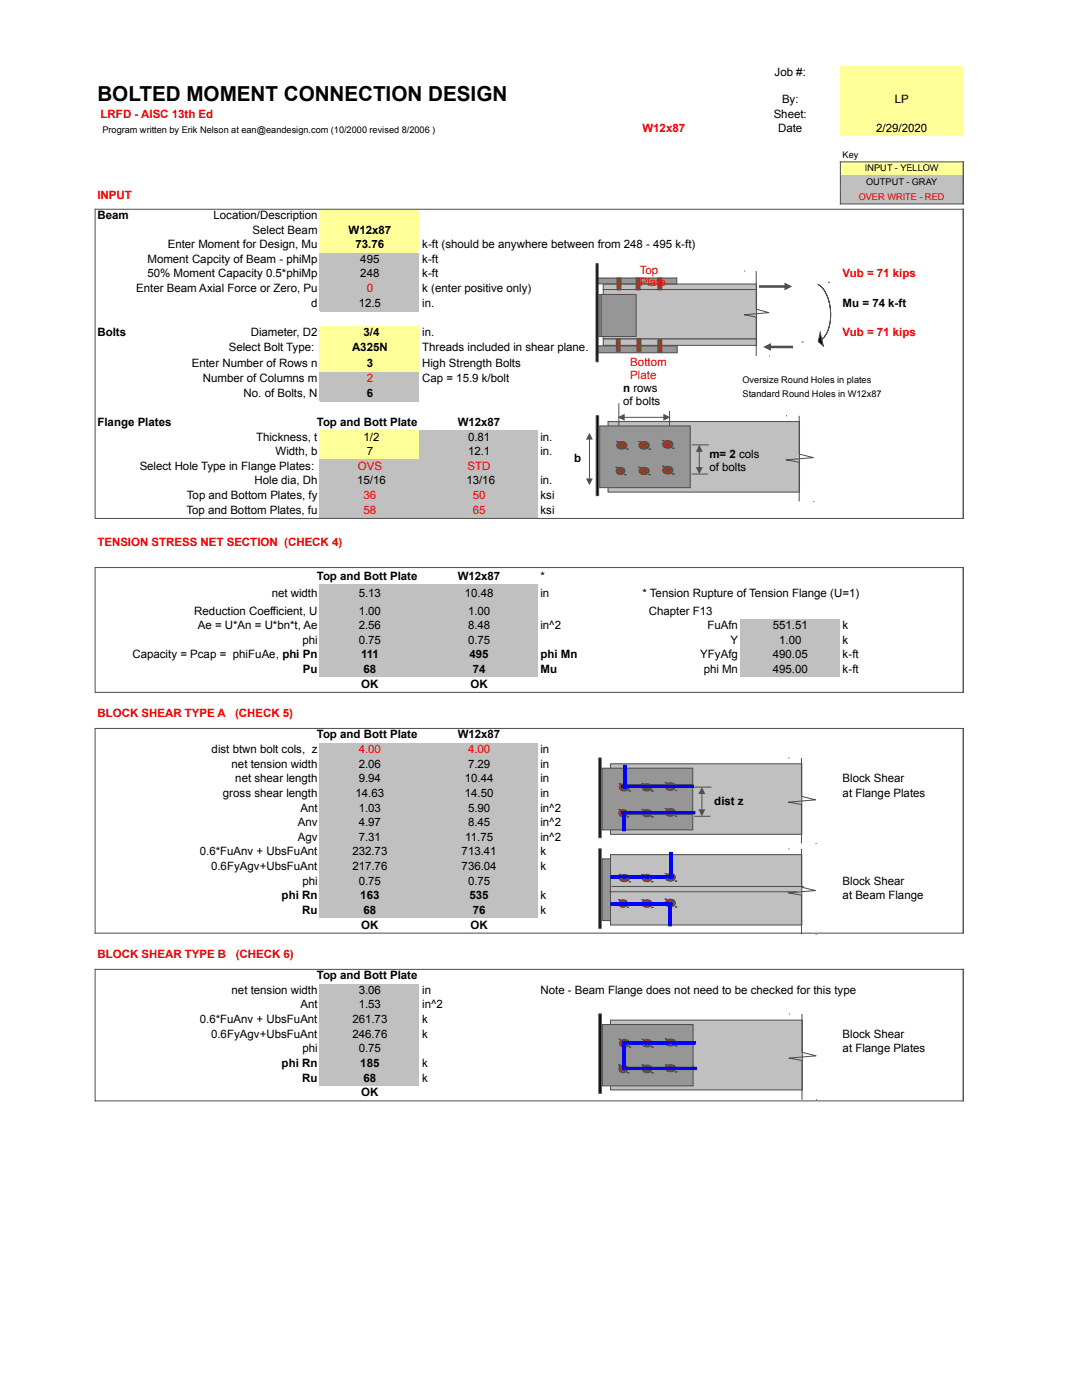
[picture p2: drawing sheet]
<svg xmlns="http://www.w3.org/2000/svg" width="216mm" height="279mm" viewBox="0 0 216 279" stroke-linecap="round" stroke-linejoin="round" font-family="sans-serif">
<path d="M167.6 13.2h24.6v14.1h-24.6z" fill-rule="evenodd" fill="#ff9"/>
<g fill="#fff">
<path d="M19 27.3h173.2v5h-173.2z" fill-rule="evenodd"/>
<path d="M19 32.3h128.7v2.7h-128.7z" fill-rule="evenodd"/>
</g>
<path d="M167.6 32.3h24.6v2.7h-24.6z" fill-rule="evenodd" fill="#ff9"/>
<path d="M19 35h148.6v5.7h-148.6z" fill-rule="evenodd" fill="#fff"/>
<path d="M167.6 35h24.6v5.7h-24.6z" fill-rule="evenodd" fill="#c0c0c0"/>
<g fill="#fff">
<path d="M19 40.7h173.2v1h-173.2z" fill-rule="evenodd"/>
<path d="M19 41.7h44.8v8.8h-44.8z" fill-rule="evenodd"/>
</g>
<path d="M63.8 41.7h19.9v8.8h-19.9z" fill-rule="evenodd" fill="#ff9"/>
<g fill="#fff">
<path d="M83.7 41.7h108.5v8.8h-108.5z" fill-rule="evenodd"/>
<path d="M19 50.5h44.8v5.8h-44.8z" fill-rule="evenodd"/>
</g>
<path d="M63.8 50.5h19.9v5.8h-19.9z" fill-rule="evenodd" fill="#c0c0c0"/>
<g fill="#fff">
<path d="M83.7 50.5h108.5v5.8h-108.5z" fill-rule="evenodd"/>
<path d="M19 56.3h44.8v2.9h-44.8z" fill-rule="evenodd"/>
</g>
<path d="M63.8 56.3h19.9v2.9h-19.9z" fill-rule="evenodd" fill="#c0c0c0"/>
<g fill="#fff">
<path d="M83.7 56.3h83.9v2.9h-83.9z" fill-rule="evenodd"/>
<path d="M19 59.2h44.8v2.9h-44.8z" fill-rule="evenodd"/>
</g>
<path d="M63.8 59.2h19.9v2.9h-19.9z" fill-rule="evenodd" fill="#c0c0c0"/>
<g fill="#fff">
<path d="M83.7 59.2h108.5v2.9h-108.5z" fill-rule="evenodd"/>
<path d="M19 62.1h44.8v3h-44.8z" fill-rule="evenodd"/>
<path d="M83.7 62.1h83.9v3h-83.9z" fill-rule="evenodd"/>
<path d="M19 65h44.8v5.9h-44.8z" fill-rule="evenodd"/>
</g>
<path d="M63.8 65h19.9v5.9h-19.9z" fill-rule="evenodd" fill="#ff9"/>
<g fill="#fff">
<path d="M83.7 65h108.5v5.9h-108.5z" fill-rule="evenodd"/>
<path d="M19 70.9h44.8v3.3h-44.8z" fill-rule="evenodd"/>
</g>
<path d="M63.8 70.9h19.9v3.3h-19.9z" fill-rule="evenodd" fill="#ff9"/>
<g fill="#fff">
<path d="M83.7 70.9h23.7v3.3h-23.7z" fill-rule="evenodd"/>
<path d="M127.7 70.9h64.5v3.3h-64.5z" fill-rule="evenodd"/>
<path d="M19 74.2h44.8v5.9h-44.8z" fill-rule="evenodd"/>
</g>
<path d="M63.8 74.2h19.9v5.9h-19.9z" fill-rule="evenodd" fill="#c0c0c0"/>
<g fill="#fff">
<path d="M83.7 74.2h108.5v5.9h-108.5z" fill-rule="evenodd"/>
<path d="M19 80.1h44.8v2.9h-44.8z" fill-rule="evenodd"/>
<path d="M83.7 80.1h108.5v2.9h-108.5z" fill-rule="evenodd"/>
<path d="M19 83h173.2v2.9h-173.2z" fill-rule="evenodd"/>
<path d="M19 85.9h44.8v3h-44.8z" fill-rule="evenodd"/>
</g>
<path d="M63.8 85.9h19.9v3h-19.9z" fill-rule="evenodd" fill="#ff9"/>
<path d="M83.7 85.9h23.7v3h-23.7z" fill-rule="evenodd" fill="#c0c0c0"/>
<g fill="#fff">
<path d="M107.4 85.9h84.8v3h-84.8z" fill-rule="evenodd"/>
<path d="M19 88.9h44.8v2.9h-44.8z" fill-rule="evenodd"/>
</g>
<path d="M63.8 88.9h19.9v2.9h-19.9z" fill-rule="evenodd" fill="#ff9"/>
<path d="M83.7 88.9h23.7v2.9h-23.7z" fill-rule="evenodd" fill="#c0c0c0"/>
<g fill="#fff">
<path d="M107.4 88.9h20.3v2.9h-20.3z" fill-rule="evenodd"/>
<path d="M147.7 88.9h19.9v2.9h-19.9z" fill-rule="evenodd"/>
<path d="M19 91.7h44.8v5.9h-44.8z" fill-rule="evenodd"/>
</g>
<path d="M63.8 91.7h43.6v5.9h-43.6z" fill-rule="evenodd" fill="#c0c0c0"/>
<g fill="#fff">
<path d="M107.4 91.7h84.8v5.9h-84.8z" fill-rule="evenodd"/>
<path d="M19 97.6h44.8v2.9h-44.8z" fill-rule="evenodd"/>
</g>
<path d="M63.8 97.6h43.6v2.9h-43.6z" fill-rule="evenodd" fill="#c0c0c0"/>
<g fill="#fff">
<path d="M107.4 97.6h20.3v2.9h-20.3z" fill-rule="evenodd"/>
<path d="M147.7 97.6h44.5v2.9h-44.5z" fill-rule="evenodd"/>
<path d="M19 100.5h44.8v3h-44.8z" fill-rule="evenodd"/>
</g>
<path d="M63.8 100.5h43.6v3h-43.6z" fill-rule="evenodd" fill="#c0c0c0"/>
<g fill="#fff">
<path d="M107.4 100.5h84.8v3h-84.8z" fill-rule="evenodd"/>
<path d="M19 103.4h173.2v3h-173.2z" fill-rule="evenodd"/>
</g>
<path d="M167.6 32.3h24.7M167.7 32.2v8.6M192.2 32.2v8.6M18.9 41.8h173.4M19 41.7v61.9M167.6 40.7h24.7M192.2 41.7v61.9M18.9 103.5h173.4" fill="none" stroke="#4c4c4c" stroke-width=".2"/>
<path d="M121.3 84.1h38.2v14.1h-38.2z" fill-rule="evenodd" fill="#c0c0c0"/>
<path d="M121.3 84.1h38.2v14.1h-38.2zM123.5 80.6v4.6M124.5 83.3h8M133.6 82.1v4.6" fill="none" stroke="#4c4c4c" stroke-width=".2"/>
<g fill="#4c4c4c">
<path d="M123.3 83.3l1.3-.7v1.4z"/>
<path d="M132.4 82.6l1.3 .7-1.3 .7z"/>
</g>
<path d="M119.7 85h18v12.3h-18z" fill-rule="evenodd" fill="#969696"/>
<path d="M119.7 85h18v12.3h-18zM138.1 94.6h3.1M138.1 88.8h3.3M139.5 90.1v3.2" fill="none" stroke="#4c4c4c" stroke-width=".2"/>
<g fill="#4c4c4c">
<path d="M139.5 88.8l.7 1.4h-1.3z"/>
<path d="M138.9 93.2h1.3l-.7 1.4z"/>
</g>
<path d="M123.3 88.3a1.1 1.1 0 0 1 1.8 .6 1.08 1.08 0 0 1-1 .7 1.08 1.08 0 0 1-1.1-.7z" fill-rule="evenodd" fill="#930"/>
<path d="M123 88.1h.1M123.3 88.3a1.1 1.1 0 0 1 1.8 .6 1.08 1.08 0 0 1-1 .7 1.08 1.08 0 0 1-1.1-.7zM125.1 89.6h.1" fill="none" stroke="#4c4c4c" stroke-width=".2"/>
<path d="M123.3 88.3l1.5 1.1z" fill="#930"/>
<path d="M123 88.1h.1M123.3 88.3l1.5 1.1M125.1 89.6h.1" fill="none" stroke="#4c4c4c" stroke-width=".2"/>
<path d="M123.3 89.4l1.5-1.1z" fill="#930"/>
<path d="M123 88.1h.1M124.8 88.3l-1.5 1.1M125.1 89.6h.1" fill="none" stroke="#4c4c4c" stroke-width=".2"/>
<path d="M123.2 93.5a.78 .78 0 0 1 1.2 0 .78 .78 0 0 1-.3 1.2 .77 .77 0 0 1-.9-.2 .77 .77 0 0 1 0-1z" fill-rule="evenodd" fill="#930"/>
<path d="M122.9 93.3h.1M123.2 93.5a.78 .78 0 0 1 1.2 0 .78 .78 0 0 1-.3 1.2 .77 .77 0 0 1-.9-.2 .77 .77 0 0 1 0-1zM124.7 94.7h.1" fill="none" stroke="#4c4c4c" stroke-width=".2"/>
<path d="M123.2 93.5l1.2 1z" fill="#930"/>
<path d="M122.9 93.3h.1M123.2 93.5l1.2 1M124.7 94.7h.1" fill="none" stroke="#4c4c4c" stroke-width=".2"/>
<path d="M123.2 94.5l1.2-1z" fill="#930"/>
<path d="M117.6 87.7v7.9M122.9 93.3h.1M124.4 93.5l-1.2 1M124.7 94.7h.1M156.8 83h.1M159.5 83v7.6l2.8 .7-5.5 .5 2.7 .4v7.9M162.3 100.1h.1" fill="none" stroke="#4c4c4c" stroke-width=".2"/>
<g fill="#4c4c4c">
<path d="M117.6 86.4l.7 1.3h-1.4z"/>
<path d="M116.9 95.5h1.4l-.7 1.3z"/>
</g>
<path d="M119 83h.5v15.9h-.5z" fill-rule="evenodd" fill="#000"/>
<path d="M119 83h.5v15.9h-.5z" fill="none" stroke="#4c4c4c" stroke-width=".2"/>
<path d="M127.8 93.5a1.12 1.12 0 0 1 1.7 .5 1.08 1.08 0 0 1-1 .7 1.08 1.08 0 0 1-1-.7z" fill-rule="evenodd" fill="#930"/>
<path d="M127.5 93.3h.1M127.8 93.5a1.12 1.12 0 0 1 1.7 .5 1.08 1.08 0 0 1-1 .7 1.08 1.08 0 0 1-1-.7zM129.5 94.7h.1" fill="none" stroke="#4c4c4c" stroke-width=".2"/>
<path d="M127.8 93.5l1.5 1z" fill="#930"/>
<path d="M127.5 93.3h.1M127.8 93.5l1.5 1M129.5 94.7h.1" fill="none" stroke="#4c4c4c" stroke-width=".2"/>
<path d="M127.8 94.5l1.5-1z" fill="#930"/>
<path d="M127.5 93.3h.1M129.3 93.5l-1.5 1M129.5 94.7h.1" fill="none" stroke="#4c4c4c" stroke-width=".2"/>
<path d="M127.8 88.3a1.09 1.09 0 0 1 1.7 .6 1.08 1.08 0 0 1-1 .7 1.08 1.08 0 0 1-1-.7z" fill-rule="evenodd" fill="#930"/>
<path d="M127.5 88.1h.1M127.8 88.3a1.09 1.09 0 0 1 1.7 .6 1.08 1.08 0 0 1-1 .7 1.08 1.08 0 0 1-1-.7zM129.5 89.6h.1" fill="none" stroke="#4c4c4c" stroke-width=".2"/>
<path d="M127.8 88.3l1.5 1.1z" fill="#930"/>
<path d="M127.5 88.1h.1M127.8 88.3l1.5 1.1M129.5 89.6h.1" fill="none" stroke="#4c4c4c" stroke-width=".2"/>
<path d="M127.8 89.4l1.5-1.1z" fill="#930"/>
<path d="M127.5 88.1h.1M129.3 88.3l-1.5 1.1M129.5 89.6h.1" fill="none" stroke="#4c4c4c" stroke-width=".2"/>
<path d="M132.5 93.3a.99 .99 0 0 1 1.2-.2 .99 .99 0 0 1 .5 1 1.11 1.11 0 0 1-1.1 .5 1.11 1.11 0 0 1-.9-.8z" fill-rule="evenodd" fill="#930"/>
<path d="M132.2 93.1h.1M132.5 93.3a.99 .99 0 0 1 1.2-.2 .99 .99 0 0 1 .5 1 1.11 1.11 0 0 1-1.1 .5 1.11 1.11 0 0 1-.9-.8zM134.3 94.6h.1" fill="none" stroke="#4c4c4c" stroke-width=".2"/>
<path d="M132.5 93.3l1.5 1.1z" fill="#930"/>
<path d="M132.2 93.1h.1M132.5 93.3l1.5 1.1M134.3 94.6h.1" fill="none" stroke="#4c4c4c" stroke-width=".2"/>
<path d="M132.5 94.4l1.5-1.1z" fill="#930"/>
<path d="M132.2 93.1h.1M134 93.3l-1.5 1.1M134.3 94.6h.1" fill="none" stroke="#4c4c4c" stroke-width=".2"/>
<path d="M132.5 88.1a.99 .99 0 0 1 1.2-.1 .99 .99 0 0 1 .5 1 1.11 1.11 0 0 1-1.1 .4 1.11 1.11 0 0 1-.9-.7z" fill-rule="evenodd" fill="#930"/>
<path d="M132.2 87.9h.1M132.5 88.1a.99 .99 0 0 1 1.2-.1 .99 .99 0 0 1 .5 1 1.11 1.11 0 0 1-1.1 .4 1.11 1.11 0 0 1-.9-.7zM134.3 89.5h.1" fill="none" stroke="#4c4c4c" stroke-width=".2"/>
<path d="M132.5 88.1l1.5 1.1z" fill="#930"/>
<path d="M132.2 87.9h.1M132.5 88.1l1.5 1.1M134.3 89.5h.1" fill="none" stroke="#4c4c4c" stroke-width=".2"/>
<path d="M132.5 89.2l1.5-1.1z" fill="#930"/>
<path d="M132.2 87.9h.1M134 88.1l-1.5 1.1M134.3 89.5h.1" fill="none" stroke="#4c4c4c" stroke-width=".2"/>
<path d="M120.4 57.8h30.6v9.9h-30.6z" fill-rule="evenodd" fill="#c0c0c0"/>
<path d="M120.4 57.8h30.6v9.9h-30.6z" fill="none" stroke="#4c4c4c" stroke-width=".2"/>
<path d="M120.4 67.7h30.6v1.2h-30.6z" fill-rule="evenodd" fill="#c0c0c0"/>
<path d="M120.4 67.7h30.6v1.2h-30.6z" fill="none" stroke="#4c4c4c" stroke-width=".2"/>
<path d="M120.4 56.7h30.6v1.1h-30.6z" fill-rule="evenodd" fill="#c0c0c0"/>
<path d="M120.4 56.7h30.6v1.1h-30.6z" fill="none" stroke="#4c4c4c" stroke-width=".2"/>
<path d="M119.3 69h15.8v1.4h-15.8z" fill-rule="evenodd" fill="#969696"/>
<path d="M119.3 69h15.8v1.4h-15.8z" fill="none" stroke="#4c4c4c" stroke-width=".2"/>
<path d="M119.3 55.5h15.7v1.1h-15.7z" fill-rule="evenodd" fill="#969696"/>
<path d="M119.3 55.5h15.7v1.1h-15.7z" fill="none" stroke="#4c4c4c" stroke-width=".2"/>
<path d="M123.1 55.5h.8v2.3h-.8z" fill-rule="evenodd" fill="#930"/>
<path d="M123.1 55.5h.8v2.3h-.8z" fill="none" stroke="#4c4c4c" stroke-width=".2"/>
<path d="M123 67.7h.7v2.4h-.7z" fill-rule="evenodd" fill="#930"/>
<path d="M123 67.7h.7v2.4h-.7z" fill="none" stroke="#4c4c4c" stroke-width=".2"/>
<path d="M119.5 58.8h7.4v8.4h-7.4z" fill-rule="evenodd" fill="#969696"/>
<path d="M118.9 52.6h.4v19.6h-.4zM119.5 58.8h7.4v8.4h-7.4zM119.9 59v8.2M148.5 54.1h.1M150.9 54.1v7.6l2.5 .7-4.9 .4 2.4 .5v7.7M153.4 71h.1" fill="none" stroke="#4c4c4c" stroke-width=".2"/>
<path d="M118.9 52.6h.4v19.6h-.4z" fill-rule="evenodd" fill="#000"/>
<path d="M151.7 57.2h4.9" fill="none" stroke="#4c4c4c" stroke-width=".51"/>
<path d="M156.5 56.4l1.5 .8-1.5 .8z" fill="#4c4c4c"/>
<path d="M153.7 69.2h4.3" fill="none" stroke="#4c4c4c" stroke-width=".51"/>
<path d="M152.3 69.2l1.5-.7v1.5z" fill="#4c4c4c"/>
<path d="M163.2 56.7a6.6 6.6 0 0 1 2.5 5.4 6.8 6.8 0 0 1-1.7 5.6l.3 1.4-1-.9 .4-1.9 .3 1.4a7.1 7.1 0 0 0 1.7-6.2 6.4 6.4 0 0 0-2.5-4.8z" fill-rule="evenodd" fill="#000"/>
<path d="M163.2 56.7a6.6 6.6 0 0 1 2.5 5.4 6.8 6.8 0 0 1-1.7 5.6l.3 1.4-1-.9 .4-1.9 .3 1.4a7.1 7.1 0 0 0 1.7-6.2 6.4 6.4 0 0 0-2.5-4.8zM165.3 56.3h.1M160.1 68.3h.1" fill="none" stroke="#4c4c4c" stroke-width=".2"/>
<path d="M126.9 55.5h.8v2.3h-.8z" fill-rule="evenodd" fill="#930"/>
<path d="M126.9 55.5h.8v2.3h-.8z" fill="none" stroke="#4c4c4c" stroke-width=".2"/>
<path d="M131.3 55.5h.7v2.3h-.7z" fill-rule="evenodd" fill="#930"/>
<path d="M131.3 55.5h.7v2.3h-.7z" fill="none" stroke="#4c4c4c" stroke-width=".2"/>
<path d="M127.1 67.7h.8v2.4h-.8z" fill-rule="evenodd" fill="#930"/>
<path d="M127.1 67.7h.8v2.4h-.8z" fill="none" stroke="#4c4c4c" stroke-width=".2"/>
<path d="M131.3 67.8h.7v2.5h-.7z" fill-rule="evenodd" fill="#930"/>
<path d="M131.3 67.8h.7v2.5h-.7z" fill="none" stroke="#4c4c4c" stroke-width=".2"/>
<g fill="#fff">
<path d="M19 106.4h173.2v10.3h-173.2z" fill-rule="evenodd"/>
<path d="M19 116.7h44.8v6.9h-44.8z" fill-rule="evenodd"/>
</g>
<path d="M63.8 116.7h43.6v6.9h-43.6z" fill-rule="evenodd" fill="#c0c0c0"/>
<g fill="#fff">
<path d="M107.4 116.7h84.8v6.9h-84.8z" fill-rule="evenodd"/>
<path d="M19 123.6h44.8v11.6h-44.8z" fill-rule="evenodd"/>
</g>
<path d="M63.8 123.6h43.6v11.6h-43.6z" fill-rule="evenodd" fill="#c0c0c0"/>
<path d="M107.4 123.6h40.3v11.6h-40.3z" fill-rule="evenodd" fill="#fff"/>
<path d="M147.7 123.6h19.9v11.6h-19.9z" fill-rule="evenodd" fill="#c0c0c0"/>
<g fill="#fff">
<path d="M167.6 123.6h24.6v11.6h-24.6z" fill-rule="evenodd"/>
<path d="M19 135.2h173.2v13.1h-173.2z" fill-rule="evenodd"/>
<path d="M19 148.3h44.8v35h-44.8z" fill-rule="evenodd"/>
</g>
<path d="M63.8 148.3h43.6v35h-43.6z" fill-rule="evenodd" fill="#c0c0c0"/>
<g fill="#fff">
<path d="M107.4 148.3h84.8v35h-84.8z" fill-rule="evenodd"/>
<path d="M19 183.3h173.2v13h-173.2z" fill-rule="evenodd"/>
<path d="M19 196.3h44.8v20.5h-44.8z" fill-rule="evenodd"/>
</g>
<path d="M63.8 196.3h19.9v20.5h-19.9z" fill-rule="evenodd" fill="#c0c0c0"/>
<g fill="#fff">
<path d="M83.7 196.3h108.5v20.5h-108.5z" fill-rule="evenodd"/>
<path d="M19 216.8h173.2v8.7h-173.2z" fill-rule="evenodd"/>
</g>
<path d="M18.9 113.3h173.4M19 113.2v25M192.2 113.2v25M18.9 138.2h173.4M18.9 145.4h173.4M19 145.3v41M192.2 145.3v41M18.9 186.2h173.4M18.9 193.5h173.4M19 193.3v26.5M192.2 193.3v26.5M18.9 219.7h173.4" fill="none" stroke="#4c4c4c" stroke-width=".2"/>
<path d="M121.8 203.6h38.3v13.9h-38.3z" fill-rule="evenodd" fill="#c0c0c0"/>
<path d="M121.8 203.6h38.3v13.9h-38.3z" fill="none" stroke="#4c4c4c" stroke-width=".2"/>
<path d="M120.2 204.5h18.1v12.2h-18.1z" fill-rule="evenodd" fill="#969696"/>
<path d="M120.2 204.5h18.1v12.2h-18.1z" fill="none" stroke="#4c4c4c" stroke-width=".2"/>
<path d="M123.9 207.7a.99 .99 0 0 1 1.1-.2 .99 .99 0 0 1 .5 1 1.14 1.14 0 0 1-1.9-.3z" fill-rule="evenodd" fill="#930"/>
<path d="M123.6 207.4h.1M123.9 207.7a.99 .99 0 0 1 1.1-.2 .99 .99 0 0 1 .5 1 1.14 1.14 0 0 1-1.9-.3zM125.6 209h.1" fill="none" stroke="#4c4c4c" stroke-width=".2"/>
<path d="M123.9 207.6l1.4 1.1z" fill="#930"/>
<path d="M123.6 207.4h.1M123.9 207.6l1.4 1.1M125.6 209h.1" fill="none" stroke="#4c4c4c" stroke-width=".2"/>
<path d="M123.9 208.7l1.4-1.1z" fill="#930"/>
<path d="M123.6 207.4h.1M125.3 207.6l-1.4 1.1M125.6 209h.1" fill="none" stroke="#4c4c4c" stroke-width=".2"/>
<path d="M123.6 213.4a.82 .82 0 0 1 1.6 0 .82 .82 0 0 1-1.6 0z" fill-rule="evenodd" fill="#930"/>
<g fill="none" stroke="#4c4c4c" stroke-width=".2">
<path d="M123.5 212.5h.1M125.2 214.1h.1"/>
<circle cx="124.4" cy="213.4" r=".82"/>
</g>
<path d="M123.7 212.8l1.3 1.1z" fill="#930"/>
<path d="M123.5 212.5h.1M123.7 212.8l1.3 1.1M125.2 214.1h.1" fill="none" stroke="#4c4c4c" stroke-width=".2"/>
<path d="M123.7 213.9l1.3-1.1z" fill="#930"/>
<path d="M119.5 202.3h.5v15.9h-.5zM123.5 212.5h.1M125 212.8l-1.3 1.1M125.2 214.1h.1M157.4 202.3h.1M160 202.3v7.7l2.8 .7-5.4 .5 2.6 .4v7.9M162.8 219.5h.1" fill="none" stroke="#4c4c4c" stroke-width=".2"/>
<path d="M119.5 202.3h.5v15.9h-.5z" fill-rule="evenodd" fill="#000"/>
<path d="M128.4 212.8a.95 .95 0 0 1 1.1-.2 .95 .95 0 0 1 .5 1 .96 .96 0 0 1-1.1 .5 .96 .96 0 0 1-.7-1.1z" fill-rule="evenodd" fill="#930"/>
<path d="M128.2 212.5h.1M128.4 212.8a.95 .95 0 0 1 1.1-.2 .95 .95 0 0 1 .5 1 .96 .96 0 0 1-1.1 .5 .96 .96 0 0 1-.7-1.1zM130.1 214.1h.1" fill="none" stroke="#4c4c4c" stroke-width=".2"/>
<path d="M128.4 212.8l1.4 1.1z" fill="#930"/>
<path d="M128.2 212.5h.1M128.4 212.8l1.4 1.1M130.1 214.1h.1" fill="none" stroke="#4c4c4c" stroke-width=".2"/>
<path d="M128.4 213.9l1.4-1.1z" fill="#930"/>
<path d="M128.2 212.5h.1M129.8 212.8l-1.4 1.1M130.1 214.1h.1" fill="none" stroke="#4c4c4c" stroke-width=".2"/>
<path d="M128.4 207.7a.95 .95 0 0 1 1.1-.2 .95 .95 0 0 1 .5 1 .96 .96 0 0 1-1.1 .4 .96 .96 0 0 1-.7-1z" fill-rule="evenodd" fill="#930"/>
<path d="M128.2 207.4h.1M128.4 207.7a.95 .95 0 0 1 1.1-.2 .95 .95 0 0 1 .5 1 .96 .96 0 0 1-1.1 .4 .96 .96 0 0 1-.7-1zM130.1 209h.1" fill="none" stroke="#4c4c4c" stroke-width=".2"/>
<path d="M128.4 207.6l1.4 1.1z" fill="#930"/>
<path d="M128.2 207.4h.1M128.4 207.6l1.4 1.1M130.1 209h.1" fill="none" stroke="#4c4c4c" stroke-width=".2"/>
<path d="M128.4 208.7l1.4-1.1z" fill="#930"/>
<path d="M128.2 207.4h.1M129.8 207.6l-1.4 1.1M130.1 209h.1" fill="none" stroke="#4c4c4c" stroke-width=".2"/>
<path d="M133.1 212.7a1.12 1.12 0 0 1 1.7 .5 1.09 1.09 0 0 1-1 .7 1.09 1.09 0 0 1-1-.7z" fill-rule="evenodd" fill="#930"/>
<path d="M132.8 212.5h.1M133.1 212.7a1.12 1.12 0 0 1 1.7 .5 1.09 1.09 0 0 1-1 .7 1.09 1.09 0 0 1-1-.7zM134.8 213.9h.1" fill="none" stroke="#4c4c4c" stroke-width=".2"/>
<path d="M133.1 212.7l1.4 1z" fill="#930"/>
<path d="M132.8 212.5h.1M133.1 212.7l1.4 1M134.8 213.9h.1" fill="none" stroke="#4c4c4c" stroke-width=".2"/>
<path d="M133.1 213.7l1.4-1z" fill="#930"/>
<path d="M132.8 212.5h.1M134.5 212.7l-1.4 1M134.8 213.9h.1" fill="none" stroke="#4c4c4c" stroke-width=".2"/>
<path d="M133.1 207.5a1.13 1.13 0 0 1 1.7 .6 1.09 1.09 0 0 1-1 .7 1.09 1.09 0 0 1-1-.7z" fill-rule="evenodd" fill="#930"/>
<path d="M132.8 207.4h.1M133.1 207.5a1.13 1.13 0 0 1 1.7 .6 1.09 1.09 0 0 1-1 .7 1.09 1.09 0 0 1-1-.7zM134.8 208.8h.1" fill="none" stroke="#4c4c4c" stroke-width=".2"/>
<path d="M133.1 207.5l1.4 1.1z" fill="#930"/>
<path d="M132.8 207.4h.1M133.1 207.5l1.4 1.1M134.8 208.8h.1" fill="none" stroke="#4c4c4c" stroke-width=".2"/>
<path d="M133.1 208.6l1.4-1.1z" fill="#930"/>
<path d="M132.8 207.4h.1M134.5 207.5l-1.4 1.1M134.8 208.8h.1" fill="none" stroke="#4c4c4c" stroke-width=".2"/>
<path d="M124.5 208v5.2h14.2M124.7 208.1h13.8" fill="none" stroke="#00f" stroke-width=".69"/>
<path d="M120.2 171.4h18v12.3h-18z" fill-rule="evenodd" fill="#969696"/>
<path d="M120.2 171.4h18v12.3h-18z" fill="none" stroke="#4c4c4c" stroke-width=".2"/>
<path d="M121.8 152.4h38.2v14.1h-38.2z" fill-rule="evenodd" fill="#c0c0c0"/>
<path d="M121.8 152.4h38.2v14.1h-38.2z" fill="none" stroke="#4c4c4c" stroke-width=".2"/>
<path d="M120.2 153.3h18v12.3h-18z" fill-rule="evenodd" fill="#969696"/>
<path d="M120.2 153.3h18v12.3h-18zM138.6 157.1h3.3M140.1 158.4v3.2M138.6 162.9h3" fill="none" stroke="#4c4c4c" stroke-width=".2"/>
<g fill="#4c4c4c">
<path d="M140.1 157.1l.6 1.4h-1.4z"/>
<path d="M139.3 161.5h1.4l-.6 1.4z"/>
</g>
<path d="M123.9 156.6a1.1 1.1 0 0 1 1.7 .5 1.05 1.05 0 0 1-1 .8 1.05 1.05 0 0 1-1-.8z" fill-rule="evenodd" fill="#930"/>
<path d="M123.6 156.4h.1M123.9 156.6a1.1 1.1 0 0 1 1.7 .5 1.05 1.05 0 0 1-1 .8 1.05 1.05 0 0 1-1-.8zM125.6 157.9h.1" fill="none" stroke="#4c4c4c" stroke-width=".2"/>
<path d="M123.9 156.6l1.4 1z" fill="#930"/>
<path d="M123.6 156.4h.1M123.9 156.6l1.4 1M125.6 157.9h.1" fill="none" stroke="#4c4c4c" stroke-width=".2"/>
<path d="M123.9 157.6l1.4-1z" fill="#930"/>
<path d="M123.6 156.4h.1M125.3 156.6l-1.4 1M125.6 157.9h.1" fill="none" stroke="#4c4c4c" stroke-width=".2"/>
<path d="M123.7 161.8a.78 .78 0 0 1 1.2 0 .78 .78 0 0 1-.2 1.2 .77 .77 0 0 1-1-.2 .77 .77 0 0 1 0-1z" fill-rule="evenodd" fill="#930"/>
<path d="M123.5 161.6h.1M123.7 161.8a.78 .78 0 0 1 1.2 0 .78 .78 0 0 1-.2 1.2 .77 .77 0 0 1-1-.2 .77 .77 0 0 1 0-1zM125.2 163h.1" fill="none" stroke="#4c4c4c" stroke-width=".2"/>
<path d="M123.7 161.8l1.3 1z" fill="#930"/>
<path d="M123.5 161.6h.1M123.7 161.8l1.3 1M125.2 163h.1" fill="none" stroke="#4c4c4c" stroke-width=".2"/>
<path d="M123.7 162.8l1.3-1z" fill="#930"/>
<path d="M119.5 151.3h.4v15.9h-.4zM157.3 151.3h.1M159.9 151.3v7.6l2.8 .7-5.4 .5 2.6 .4v7.8M123.5 161.6h.1M125 161.8l-1.3 1M125.2 163h.1M162.7 168.3h.1" fill="none" stroke="#4c4c4c" stroke-width=".2"/>
<path d="M119.5 151.3h.4v15.9h-.4z" fill-rule="evenodd" fill="#000"/>
<path d="M128.4 161.8a1.05 1.05 0 0 1 1.7 .5 1.01 1.01 0 0 1-1 .7 1.01 1.01 0 0 1-1-.7z" fill-rule="evenodd" fill="#930"/>
<path d="M128.1 161.6h.1M128.4 161.8a1.05 1.05 0 0 1 1.7 .5 1.01 1.01 0 0 1-1 .7 1.01 1.01 0 0 1-1-.7zM130.1 163h.1" fill="none" stroke="#4c4c4c" stroke-width=".2"/>
<path d="M128.4 161.8l1.4 1z" fill="#930"/>
<path d="M128.1 161.6h.1M128.4 161.8l1.4 1M130.1 163h.1" fill="none" stroke="#4c4c4c" stroke-width=".2"/>
<path d="M128.4 162.8l1.4-1z" fill="#930"/>
<path d="M128.1 161.6h.1M129.8 161.8l-1.4 1M130.1 163h.1" fill="none" stroke="#4c4c4c" stroke-width=".2"/>
<path d="M128.4 156.6a1.05 1.05 0 0 1 1.7 .5 1.01 1.01 0 0 1-1 .8 1.01 1.01 0 0 1-1-.8z" fill-rule="evenodd" fill="#930"/>
<path d="M128.1 156.4h.1M128.4 156.6a1.05 1.05 0 0 1 1.7 .5 1.01 1.01 0 0 1-1 .8 1.01 1.01 0 0 1-1-.8zM130.1 157.9h.1" fill="none" stroke="#4c4c4c" stroke-width=".2"/>
<path d="M128.4 156.6l1.4 1z" fill="#930"/>
<path d="M128.1 156.4h.1M128.4 156.6l1.4 1M130.1 157.9h.1" fill="none" stroke="#4c4c4c" stroke-width=".2"/>
<path d="M128.4 157.6l1.4-1z" fill="#930"/>
<path d="M128.1 156.4h.1M129.8 156.6l-1.4 1M130.1 157.9h.1" fill="none" stroke="#4c4c4c" stroke-width=".2"/>
<path d="M133 161.6a.98 .98 0 0 1 1.2-.2 .98 .98 0 0 1 .5 1 .99 .99 0 0 1-1.2 .5 .99 .99 0 0 1-.7-1.1z" fill-rule="evenodd" fill="#930"/>
<path d="M132.8 161.4h.1M133 161.6a.98 .98 0 0 1 1.2-.2 .98 .98 0 0 1 .5 1 .99 .99 0 0 1-1.2 .5 .99 .99 0 0 1-.7-1.1zM134.8 162.9h.1" fill="none" stroke="#4c4c4c" stroke-width=".2"/>
<path d="M133 161.6l1.5 1.1z" fill="#930"/>
<path d="M132.8 161.4h.1M133 161.6l1.5 1.1M134.8 162.9h.1" fill="none" stroke="#4c4c4c" stroke-width=".2"/>
<path d="M133 162.7l1.5-1.1z" fill="#930"/>
<path d="M132.8 161.4h.1M134.5 161.6l-1.5 1.1M134.8 162.9h.1" fill="none" stroke="#4c4c4c" stroke-width=".2"/>
<path d="M133 156.4a.98 .98 0 0 1 1.2-.1 .98 .98 0 0 1 .5 1 .99 .99 0 0 1-1.2 .5 .99 .99 0 0 1-.7-1.1z" fill-rule="evenodd" fill="#930"/>
<path d="M132.8 156.2h.1M133 156.4a.98 .98 0 0 1 1.2-.1 .98 .98 0 0 1 .5 1 .99 .99 0 0 1-1.2 .5 .99 .99 0 0 1-.7-1.1zM134.8 157.8h.1" fill="none" stroke="#4c4c4c" stroke-width=".2"/>
<path d="M133 156.4l1.5 1.1z" fill="#930"/>
<path d="M132.8 156.2h.1M133 156.4l1.5 1.1M134.8 157.8h.1" fill="none" stroke="#4c4c4c" stroke-width=".2"/>
<path d="M133 157.5l1.5-1.1z" fill="#930"/>
<path d="M132.8 156.2h.1M134.5 156.4l-1.5 1.1M134.8 157.8h.1" fill="none" stroke="#4c4c4c" stroke-width=".2"/>
<path d="M124.3 156.9h13.8M124.7 152.9v4.2M124.3 162.2h14.1M124.5 162.3v3.3" fill="none" stroke="#00f" stroke-width=".69"/>
<path d="M121.8 170.6h38.2v14h-38.2z" fill-rule="evenodd" fill="#c0c0c0"/>
<path d="M121.8 170.6h38.2v14h-38.2z" fill="none" stroke="#4c4c4c" stroke-width=".2"/>
<path d="M123.9 174.7a1.09 1.09 0 0 1 1.7 .6 1.07 1.07 0 0 1-1 .7 1.07 1.07 0 0 1-1-.7z" fill-rule="evenodd" fill="#930"/>
<path d="M123.6 174.5h.1M123.9 174.7a1.09 1.09 0 0 1 1.7 .6 1.07 1.07 0 0 1-1 .7 1.07 1.07 0 0 1-1-.7zM125.6 176h.1" fill="none" stroke="#4c4c4c" stroke-width=".2"/>
<path d="M123.9 174.7l1.4 1z" fill="#930"/>
<path d="M123.6 174.5h.1M123.9 174.7l1.4 1M125.6 176h.1" fill="none" stroke="#4c4c4c" stroke-width=".2"/>
<path d="M123.9 175.7l1.4-1z" fill="#930"/>
<path d="M123.6 174.5h.1M125.3 174.7l-1.4 1M125.6 176h.1" fill="none" stroke="#4c4c4c" stroke-width=".2"/>
<path d="M123.6 180.4a.81 .81 0 0 1 1.6 0 .81 .81 0 0 1-1.6 0z" fill-rule="evenodd" fill="#930"/>
<g fill="none" stroke="#4c4c4c" stroke-width=".2">
<path d="M123.5 179.6h.1M125.2 181.1h.1"/>
<circle cx="124.4" cy="180.4" r=".81"/>
</g>
<path d="M123.7 179.8l1.3 1.1z" fill="#930"/>
<path d="M123.5 179.6h.1M123.7 179.8l1.3 1.1M125.2 181.1h.1" fill="none" stroke="#4c4c4c" stroke-width=".2"/>
<path d="M123.7 180.9l1.3-1.1z" fill="#930"/>
<path d="M119.5 169.4h.4v15.9h-.4zM123.5 179.6h.1M125 179.8l-1.3 1.1M157.3 169.4h.1M159.9 169.4v7.6l2.8 .7-5.4 .5 2.6 .4v7.9M125.2 181.1h.1M162.7 186.5h.1" fill="none" stroke="#4c4c4c" stroke-width=".2"/>
<path d="M119.5 169.4h.4v15.9h-.4z" fill-rule="evenodd" fill="#000"/>
<path d="M128.4 179.8a.95 .95 0 0 1 1.1-.2 .95 .95 0 0 1 .5 1 .96 .96 0 0 1-1.2 .5 .96 .96 0 0 1-.6-1.1z" fill-rule="evenodd" fill="#930"/>
<path d="M128.1 179.6h.1M128.4 179.8a.95 .95 0 0 1 1.1-.2 .95 .95 0 0 1 .5 1 .96 .96 0 0 1-1.2 .5 .96 .96 0 0 1-.6-1.1zM130.1 181.1h.1" fill="none" stroke="#4c4c4c" stroke-width=".2"/>
<path d="M128.4 179.8l1.4 1.1z" fill="#930"/>
<path d="M128.1 179.6h.1M128.4 179.8l1.4 1.1M130.1 181.1h.1" fill="none" stroke="#4c4c4c" stroke-width=".2"/>
<path d="M128.4 180.9l1.4-1.1z" fill="#930"/>
<path d="M128.1 179.6h.1M129.8 179.8l-1.4 1.1M130.1 181.1h.1" fill="none" stroke="#4c4c4c" stroke-width=".2"/>
<path d="M128.4 174.7a.95 .95 0 0 1 1.1-.1 .95 .95 0 0 1 .5 .9 1.07 1.07 0 0 1-1.9-.2z" fill-rule="evenodd" fill="#930"/>
<path d="M128.1 174.5h.1M128.4 174.7a.95 .95 0 0 1 1.1-.1 .95 .95 0 0 1 .5 .9 1.07 1.07 0 0 1-1.9-.2zM130.1 176h.1" fill="none" stroke="#4c4c4c" stroke-width=".2"/>
<path d="M128.4 174.7l1.4 1z" fill="#930"/>
<path d="M128.1 174.5h.1M128.4 174.7l1.4 1M130.1 176h.1" fill="none" stroke="#4c4c4c" stroke-width=".2"/>
<path d="M128.4 175.7l1.4-1z" fill="#930"/>
<path d="M128.1 174.5h.1M129.8 174.7l-1.4 1M130.1 176h.1" fill="none" stroke="#4c4c4c" stroke-width=".2"/>
<path d="M133 179.7a.98 .98 0 0 1 1.2-.2 .98 .98 0 0 1 .5 1 1 1 0 0 1-1.2 .5 1 1 0 0 1-.7-1.1z" fill-rule="evenodd" fill="#930"/>
<path d="M132.8 179.4h.1M133 179.7a.98 .98 0 0 1 1.2-.2 .98 .98 0 0 1 .5 1 1 1 0 0 1-1.2 .5 1 1 0 0 1-.7-1.1zM134.8 181h.1" fill="none" stroke="#4c4c4c" stroke-width=".2"/>
<path d="M133 179.7l1.5 1.1z" fill="#930"/>
<path d="M132.8 179.4h.1M133 179.7l1.5 1.1M134.8 181h.1" fill="none" stroke="#4c4c4c" stroke-width=".2"/>
<path d="M133 180.8l1.5-1.1z" fill="#930"/>
<path d="M132.8 179.4h.1M134.5 179.7l-1.5 1.1M134.8 181h.1" fill="none" stroke="#4c4c4c" stroke-width=".2"/>
<path d="M133 174.5a1.08 1.08 0 0 1 1.8 .6 1.04 1.04 0 0 1-1 .7 1.04 1.04 0 0 1-1-.7z" fill-rule="evenodd" fill="#930"/>
<path d="M132.8 174.3h.1M133 174.5a1.08 1.08 0 0 1 1.8 .6 1.04 1.04 0 0 1-1 .7 1.04 1.04 0 0 1-1-.7zM134.8 175.8h.1" fill="none" stroke="#4c4c4c" stroke-width=".2"/>
<path d="M133 174.5l1.5 1.1z" fill="#930"/>
<path d="M132.8 174.3h.1M133 174.5l1.5 1.1M134.8 175.8h.1" fill="none" stroke="#4c4c4c" stroke-width=".2"/>
<path d="M133 175.6l1.5-1.1z" fill="#930"/>
<path d="M121.6 178h37.3M122.1 176.9h38.2M132.8 174.3h.1M134.5 174.5l-1.5 1.1M134.8 175.8h.1" fill="none" stroke="#4c4c4c" stroke-width=".2"/>
<path d="M122.1 175h12M133.9 170.3v4.9M122.1 180.4h11.8M133.7 180.4v4.2" fill="none" stroke="#00f" stroke-width=".69"/>
<text font-size="4.1" x="19.4" y="20.1">BOLTED MOMENT CONNECTION DESIGN</text>
<g font-size="2.3">
<text x="154.6" y="15.2">Job #:</text>
<text x="154.4" y="23.4">Sheet:</text>
<text x="156" y="20.5">By:</text>
<text x="178.5" y="20.5">LP</text>
<text x="155.3" y="26.4">Date</text>
<text x="174.8" y="26.4">2/29/2020</text>
<text x="19.4" y="43.7">Beam</text>
<text x="42.6" y="43.7">Location/Description</text>
<text x="50.4" y="46.6">Select Beam</text>
<text x="69.6" y="46.6">W12x87</text>
<text x="29.4" y="52.5">Moment Capcity of Beam - phiMp</text>
<text x="33.5" y="49.6">Enter Moment for Design, Mu</text>
<text x="70.9" y="49.6">73.76</text>
<text x="71.9" y="52.5">495</text>
<text x="84.2" y="49.6">k-ft (should be anywhere between from 248 - 495 k-ft)</text>
<text x="84.2" y="52.5">k-ft</text>
<text x="27.2" y="58.3">Enter Beam Axial Force or Zero, Pu</text>
<text x="29.4" y="55.4">50% Moment Capacity 0.5*phiMp</text>
<text x="71.9" y="55.4">248</text>
<text x="84.2" y="55.4">k-ft</text>
<text x="84.2" y="58.3">k (enter positive only)</text>
<text x="62.1" y="61.2">d</text>
<text x="71.6" y="61.2">12.5</text>
<text x="84.2" y="61.2">in.</text>
<text x="168.1" y="61.2">Mu = 74 k-ft</text>
<text x="19.4" y="67.1">Bolts</text>
<text x="45.6" y="70">Select Bolt Type:</text>
<text x="50" y="67.1">Diameter, D2</text>
<text x="70.2" y="70">A325N</text>
<text x="72.5" y="67.1">3/4</text>
<text x="84.2" y="67.1">in.</text>
<text x="84.2" y="70">Threads included in shear plane.</text>
<text x="38.3" y="73.3">Enter Number of Rows n</text>
<text x="40.5" y="76.3">Number of Columns m</text>
<text x="73.2" y="73.3">3</text>
<text x="84.2" y="73.3">High Strength Bolts</text>
<text x="84.2" y="76.3">Cap = 15.9 k/bolt</text>
<text x="48.6" y="79.2">No. of Bolts, N</text>
<text x="73.2" y="79.2">6</text>
<text x="124.4" y="78.2">n rows</text>
<text x="124.4" y="80.8">of bolts</text>
<text x="19.4" y="85">Flange Plates</text>
<text x="51.1" y="87.9">Thickness, t</text>
<text x="63.2" y="85">Top and Bott Plate</text>
<text x="72.5" y="87.9">1/2</text>
<text x="91.3" y="85">W12x87</text>
<text x="93.4" y="87.9">0.81</text>
<text x="107.8" y="87.9">in.</text>
<text x="27.9" y="93.8">Select Hole Type in Flange Plates:</text>
<text x="55" y="90.9">Width, b</text>
<text x="73.2" y="90.9">7</text>
<text x="93.4" y="90.9">12.1</text>
<text x="107.8" y="90.9">in.</text>
<text x="114.6" y="92.1">b</text>
<text x="141.5" y="91.4">m= 2 cols</text>
<text x="141.5" y="94">of bolts</text>
<text x="37.3" y="99.6">Top and Bottom Plates, fy</text>
<text x="50.8" y="96.7">Hole dia, Dh</text>
<text x="71.3" y="96.7">15/16</text>
<text x="93.1" y="96.7">13/16</text>
<text x="107.8" y="96.7">in.</text>
<text x="107.8" y="99.6">ksi</text>
<text x="37.2" y="102.5">Top and Bottom Plates, fu</text>
<text x="107.8" y="102.5">ksi</text>
<text x="54.2" y="119.2">net width</text>
<text x="63.2" y="115.8">Top and Bott Plate</text>
<text x="71.6" y="119.2">5.13</text>
<text x="91.3" y="115.8">W12x87</text>
<text x="92.7" y="119.2">10.48</text>
<text x="107.8" y="115.8">*</text>
<text x="107.8" y="119.2">in</text>
<text x="128.2" y="119.2">* Tension Rupture of Tension Flange (U=1)</text>
<text x="38.8" y="122.7">Reduction Coefficient, U</text>
<text x="39.5" y="125.5">Ae = U*An = U*bn*t, Ae</text>
<text x="71.6" y="122.7">1.00</text>
<text x="71.6" y="125.5">2.56</text>
<text x="93.4" y="122.7">1.00</text>
<text x="93.4" y="125.5">8.48</text>
<text x="107.8" y="125.5">in^2</text>
<text x="129.5" y="122.7">Chapter F13</text>
<text x="141.1" y="125.5">FuAfn</text>
<text x="154.2" y="125.5">551.51</text>
<text x="168.1" y="125.5">k</text>
<text x="26.4" y="131.4">Capacity = Pcap = phiFuAe, phi Pn</text>
<text x="60.3" y="128.5">phi</text>
<text x="71.6" y="128.5">0.75</text>
<text x="72" y="131.4">111</text>
<text x="93.4" y="128.5">0.75</text>
<text x="93.7" y="131.4">495</text>
<text x="107.8" y="131.4">phi Mn</text>
<text x="139.7" y="131.4">YFyAfg</text>
<text x="145.7" y="128.5">Y</text>
<text x="154.2" y="131.4">490.05</text>
<text x="155.5" y="128.5">1.00</text>
<text x="168.1" y="128.5">k</text>
<text x="168.1" y="131.4">k-ft</text>
<text x="60.4" y="134.3">Pu</text>
<text x="72.1" y="137.2">OK</text>
<text x="72.5" y="134.3">68</text>
<text x="93.9" y="137.2">OK</text>
<text x="94.3" y="134.3">74</text>
<text x="107.8" y="134.3">Mu</text>
<text x="140.4" y="134.3">phi Mn</text>
<text x="154.2" y="134.3">495.00</text>
<text x="168.1" y="134.3">k-ft</text>
<text x="63.2" y="147.3">Top and Bott Plate</text>
<text x="91.3" y="147.3">W12x87</text>
<text x="42.2" y="150.3">dist btwn bolt cols, z</text>
<text x="46.2" y="153.2">net tension width</text>
<text x="71.6" y="153.2">2.06</text>
<text x="93.4" y="153.2">7.29</text>
<text x="107.8" y="150.3">in</text>
<text x="107.8" y="153.2">in</text>
<text x="44.5" y="159">gross shear length</text>
<text x="47" y="156.1">net shear length</text>
<text x="59.9" y="162">Ant</text>
<text x="70.9" y="159">14.63</text>
<text x="71.6" y="156.1">9.94</text>
<text x="71.6" y="162">1.03</text>
<text x="92.7" y="156.1">10.44</text>
<text x="92.7" y="159">14.50</text>
<text x="93.4" y="162">5.90</text>
<text x="107.8" y="156.1">in</text>
<text x="107.8" y="159">in</text>
<text x="107.8" y="162">in^2</text>
<text x="142.5" y="160.7">dist z</text>
<text x="168.1" y="156.1">Block Shear</text>
<text x="168.1" y="159">at Flange Plates</text>
<text x="59.4" y="164.9">Anv</text>
<text x="59.4" y="167.8">Agv</text>
<text x="71.6" y="164.9">4.97</text>
<text x="71.6" y="167.8">7.31</text>
<text x="92.8" y="167.8">11.75</text>
<text x="93.4" y="164.9">8.45</text>
<text x="107.8" y="164.9">in^2</text>
<text x="107.8" y="167.8">in^2</text>
<text x="39.9" y="170.7">0.6*FuAnv + UbsFuAnt</text>
<text x="42.1" y="173.6">0.6FyAgv+UbsFuAnt</text>
<text x="70.3" y="170.7">232.73</text>
<text x="70.3" y="173.6">217.76</text>
<text x="92.1" y="170.7">713.41</text>
<text x="92.1" y="173.6">736.04</text>
<text x="107.8" y="170.7">k</text>
<text x="107.8" y="173.6">k</text>
<text x="56.2" y="179.4">phi Rn</text>
<text x="60.3" y="176.6">phi</text>
<text x="71.6" y="176.6">0.75</text>
<text x="71.9" y="179.4">163</text>
<text x="93.4" y="176.6">0.75</text>
<text x="93.7" y="179.4">535</text>
<text x="107.8" y="179.4">k</text>
<text x="168.1" y="176.6">Block Shear</text>
<text x="168.1" y="179.4">at Beam Flange</text>
<text x="60.3" y="182.4">Ru</text>
<text x="72.1" y="185.3">OK</text>
<text x="72.5" y="182.4">68</text>
<text x="93.9" y="185.3">OK</text>
<text x="94.3" y="182.4">76</text>
<text x="107.8" y="182.4">k</text>
<text x="63.2" y="195.4">Top and Bott Plate</text>
<text x="46.2" y="198.4">net tension width</text>
<text x="59.9" y="201.2">Ant</text>
<text x="71.6" y="198.4">3.06</text>
<text x="71.6" y="201.2">1.53</text>
<text x="84.2" y="198.4">in</text>
<text x="84.2" y="201.2">in^2</text>
<text x="107.8" y="198.4">Note - Beam Flange does not need to be checked for this type</text>
<text x="39.9" y="204.2">0.6*FuAnv + UbsFuAnt</text>
<text x="42.1" y="207.1">0.6FyAgv+UbsFuAnt</text>
<text x="60.3" y="210">phi</text>
<text x="70.3" y="204.2">261.73</text>
<text x="70.3" y="207.1">246.76</text>
<text x="71.6" y="210">0.75</text>
<text x="84.2" y="204.2">k</text>
<text x="84.2" y="207.1">k</text>
<text x="168.1" y="207.1">Block Shear</text>
<text x="168.1" y="210">at Flange Plates</text>
<text x="56.2" y="212.9">phi Rn</text>
<text x="60.3" y="215.9">Ru</text>
<text x="71.9" y="212.9">185</text>
<text x="72.5" y="215.9">68</text>
<text x="84.2" y="212.9">k</text>
<text x="84.2" y="215.9">k</text>
<text x="72.1" y="218.8">OK</text>
</g>
<g font-size="2.3" fill="#f00">
<text x="20.1" y="23.4">LRFD - AISC 13th Ed</text>
<text x="128.2" y="26.4">W12x87</text>
<text x="19.4" y="39.8">INPUT</text>
<text x="73.2" y="58.3">0</text>
<text x="127.6" y="54.6">Top</text>
<text x="127.6" y="57.1">Plate</text>
<text x="168.1" y="55.4">Vub = 71 kips</text>
<text x="168.1" y="67.1">Vub = 71 kips</text>
<text x="73.2" y="76.3">2</text>
<text x="125.8" y="73.1">Bottom</text>
<text x="125.8" y="75.6">Plate</text>
<text x="71.4" y="93.8">OVS</text>
<text x="93.3" y="93.8">STD</text>
<text x="72.5" y="99.6">36</text>
<text x="94.3" y="99.6">50</text>
<text x="72.5" y="102.5">58</text>
<text x="94.3" y="102.5">65</text>
<text x="19.4" y="108.9">TENSION STRESS NET SECTION (CHECK 4)</text>
<text x="19.4" y="143.1">BLOCK SHEAR TYPE A</text>
<text x="46.9" y="143.1">(CHECK 5)</text>
<text x="71.6" y="150.3">4.00</text>
<text x="93.4" y="150.3">4.00</text>
<text x="19.4" y="191.1">BLOCK SHEAR TYPE B</text>
<text x="47" y="191.1">(CHECK 6)</text>
</g>
<g font-size="1.8">
<text x="20.4" y="26.5">Program written by Erik Nelson at ean@eandesign.com (10/2000 revised 8/2006 )</text>
<text x="168.1" y="31.5">Key</text>
<text x="172.6" y="34.2">INPUT - YELLOW</text>
<text x="172.8" y="37">OUTPUT - GRAY</text>
<text x="148.2" y="76.4">Oversize Round Holes in plates</text>
<text x="148.2" y="79.3">Standard Round Holes in W12x87</text>
</g>
<text font-size="1.8" fill="#f00" x="171.3" y="39.9">OVER WRITE - RED</text>
</svg>
